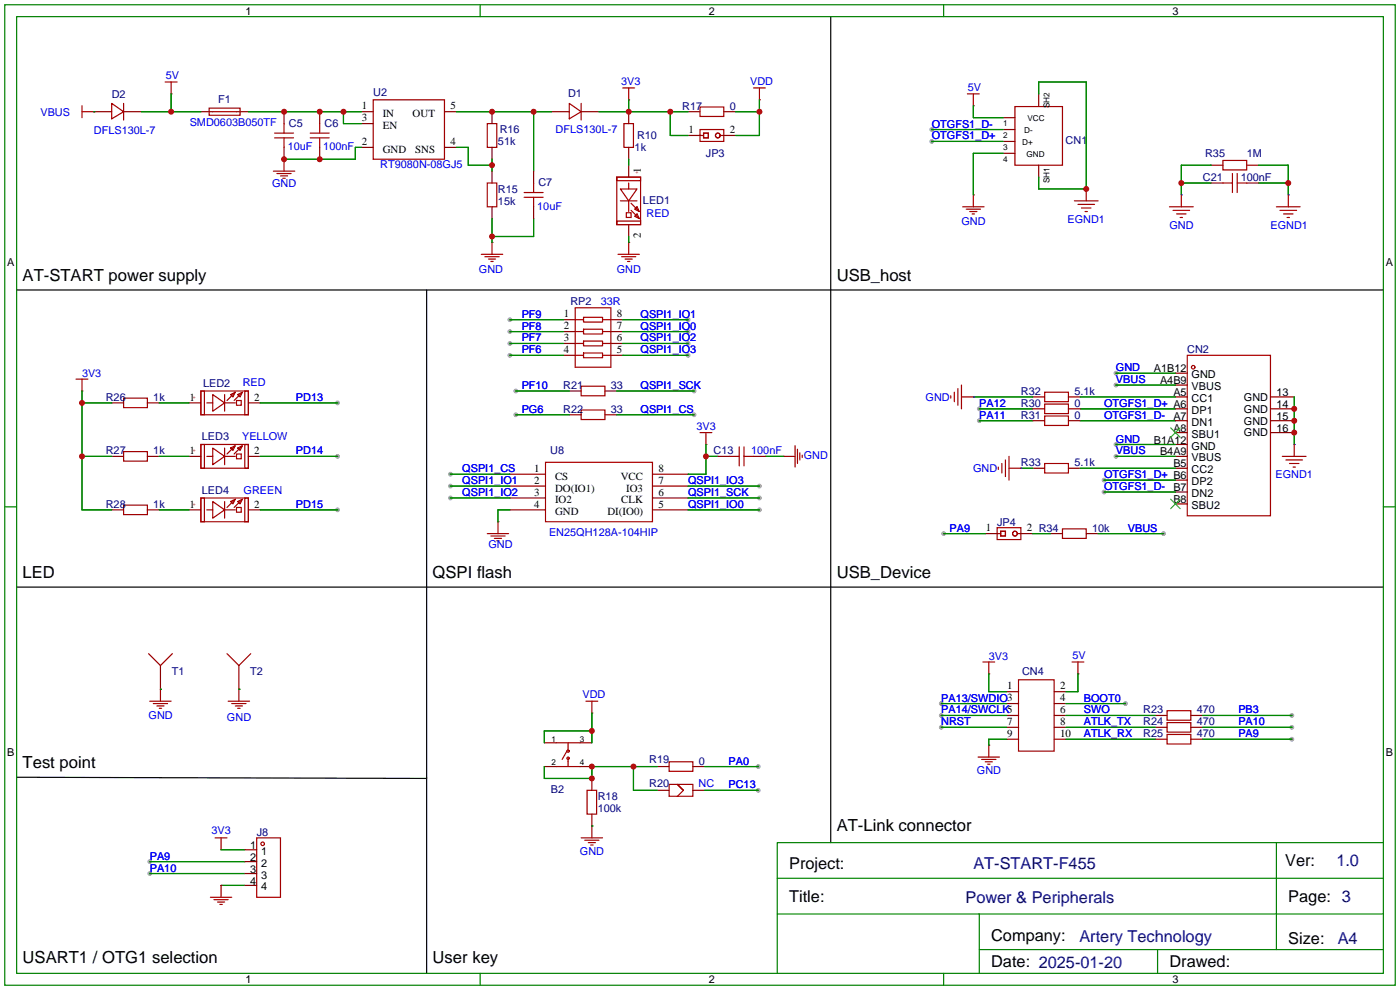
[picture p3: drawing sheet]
<svg xmlns="http://www.w3.org/2000/svg" width="299mm" height="212mm" viewBox="0 0 299 212" stroke-linecap="round" stroke-linejoin="round" font-family="sans-serif">
<g fill="#999">
<circle cx="162.1" cy="168.9" r=".51"/>
<circle cx="162.1" cy="163.8" r=".51"/>
<circle cx="96.3" cy="101.3" r=".51"/>
<circle cx="96.3" cy="103.9" r=".51"/>
<circle cx="96.3" cy="106.4" r=".51"/>
<circle cx="162.3" cy="109" r=".51"/>
<circle cx="162.3" cy="106.4" r=".51"/>
<circle cx="162.3" cy="103.9" r=".51"/>
<circle cx="109" cy="68.3" r=".51"/>
<circle cx="109" cy="70.9" r=".51"/>
<circle cx="147.1" cy="68.3" r=".51"/>
<circle cx="147.1" cy="70.9" r=".51"/>
<circle cx="147.1" cy="73.4" r=".51"/>
<circle cx="147.1" cy="75.9" r=".51"/>
<circle cx="109" cy="73.4" r=".51"/>
<circle cx="109" cy="75.9" r=".51"/>
<circle cx="110.2" cy="83.6" r=".51"/>
<circle cx="110.2" cy="88.6" r=".51"/>
<circle cx="148.3" cy="83.6" r=".51"/>
<circle cx="148.3" cy="88.6" r=".51"/>
<circle cx="240.5" cy="150.4" r=".51"/>
<circle cx="201.2" cy="150.4" r=".51"/>
<circle cx="201.2" cy="152.9" r=".51"/>
<circle cx="201.2" cy="155.4" r=".51"/>
<circle cx="276.1" cy="152.9" r=".51"/>
<circle cx="72.1" cy="86.1" r=".51"/>
<circle cx="72.1" cy="97.5" r=".51"/>
<circle cx="72.1" cy="109" r=".51"/>
<circle cx="199.1" cy="27.7" r=".51"/>
<circle cx="199.1" cy="30.2" r=".51"/>
<circle cx="209.3" cy="87.4" r=".51"/>
<circle cx="209.3" cy="89.9" r=".51"/>
<circle cx="236" cy="105.2" r=".51"/>
<circle cx="236" cy="102.6" r=".51"/>
<circle cx="238.5" cy="97.5" r=".51"/>
<circle cx="238.5" cy="95" r=".51"/>
<circle cx="238.5" cy="82.3" r=".51"/>
<circle cx="238.5" cy="79.8" r=".51"/>
<circle cx="248.7" cy="114" r=".51"/>
<circle cx="201.7" cy="114" r=".51"/>
<circle cx="276.1" cy="155.4" r=".51"/>
<circle cx="276.1" cy="158" r=".51"/>
<circle cx="32" cy="184.2" r=".51"/>
<circle cx="32" cy="186.7" r=".51"/>
</g>
<g fill="none" stroke="#a10000" stroke-width=".25">
<path d="M35.3 17.5h2.5M36.6 17.5v2.6M133.1 18.8h2.5M134.4 18.8v2.5M161 18.8h2.6M162.3 18.8v2.5M17.5 23.9h2.6M17.5 22.6v2.5M23.9 22.1l2.5 1.8-2.5 1.5zM26.4 22.1v3.6M44.7 23.1h6.6v1.5h-6.6zM45.5 23.9h5"/>
<path d="M58.4 36.6h4.6M58.7 28.4h4M58.7 29.5h4M59.2 37.1h3M59.9 37.6h1.6M60.5 38.1h.5M60.7 26.4v2M60.7 29.5v2M60.7 34v2.6M66.3 28.4h4.1M66.3 29.5h4.1M68.3 26.4v2"/>
<path d="M68.3 29.5v2M79.8 21.3h15.2v12.7h-15.2zM104.1 26.4h2.1v5.1h-2.1zM104.1 39.1h2.1v5.1h-2.1zM114 39.1v2M121.7 22.1l2.5 1.8-2.5 1.5zM124.2 22.1v3.6M131.8 37.8h5.1v10.2h-5.1zM131.8 37.8h5.1v.8h-5.1zM133.3 26.4h2.1v5.1h-2.1zM134.4 39.1v1.3M149.6 22.9h5.1v2h-5.1z"/>
<path d="M149.6 27.7h5.1v2.5h-5.1zM149.6 29h.8M150.4 28.4h1v1.1h-1zM153.9 29h.8M206.8 20.1h2.5M208 20.1v2.5M216.9 22.8h10.2v12.5h-10.2zM261.4 34.3h5v2h-5zM261.4 39.1h2M263.4 37.1v4M264.4 37.1v4M264.4 39.1h2"/>
<path d="M102.9 54.4h4.5M103.6 54.9h3.1M104.4 55.4h1.5M104.9 55.9h.5M105.2 51.8v2.6M112 41.1h4.1M112 42.2h4.1M114 42.2v2M131.8 47.2h5.1v.8h-5.1zM132.1 54.4h4.6M132.6 40.4h3.5l-1.7 2.5zM132.6 42.9h3.5"/>
<path d="M132.8 54.9h3.1M133.6 55.4h1.5M133.9 45.5h1v1h-1zM134.1 55.9h.5M134.4 42.9v2.3M134.4 51.8v2.6M134.9 43.4l1.5 1.6M134.9 45l1.5 1.5M136.1 45.7l.6 1-1.1-.5zM136.1 44.2l.6 1-1.1-.5zM205.7 44.2h4.6M206.5 44.7h3"/>
<path d="M207.3 45.2h1.5M207.8 45.7h.5M208 41.7v2.5M229.6 42.9h5.1M230.4 43.7h3.5M231.1 44.4h2.1M231.9 45.2h.5M232.2 40.4v2.5M249.9 44.2h5.1M250.7 45h3.6M251.5 45.7h2M252.2 46.5h.5"/>
<path d="M252.5 41.7v2.5M272.8 44.2h5.1M273.6 45h3.5M274.3 45.7h2.1M275.1 46.5h.5M275.3 41.7v2.5M122.9 65.8h7.7v12.7h-7.7zM122.9 68.3h1.8M122.9 70.9h1.8M122.9 73.4h1.8M122.9 75.9h1.8M124.7 67.8h4.1v1h-4.1z"/>
<path d="M124.7 70.4h4.1v1h-4.1zM124.7 72.9h4.1v1h-4.1zM124.7 75.4h4.1v1.1h-4.1zM128.8 68.3h1.8M128.8 70.9h1.8M128.8 73.4h1.8M128.8 75.9h1.8M253.7 75.9h17.8v34.3h-17.8zM16.3 81h2.5M17.5 81v2.6M26.4 85.1h5.1v2h-5.1zM26.4 96.5h5.1v2.1h-5.1z"/>
<path d="M42.9 83.6h10.2v5h-10.2zM42.9 83.6h.8v5h-.8zM42.9 95h10.2v5.1h-10.2zM42.9 95h.8v5.1h-.8zM44.2 97.5h1.3M44.2 86.1h1.3M45.5 84.3l2.5 1.8-2.5 1.8zM45.5 95.8l2.5 1.7-2.5 1.8zM48 97.5h2.3M48 84.3v3.6M48 95.8v3.5M48 86.1h2.3"/>
<path d="M49.3 84.3l1-.5-.5 1zM49.3 95.8l1-.6-.5 1.1zM50 84.1l-1.5 1.5M50 95.5l-1.5 1.5M50.5 85.6h1.1v1h-1.1zM50.5 97h1.1v1h-1.1zM50.8 84.3l1-.5-.5 1zM50.8 95.8l1-.6-.5 1.1zM51.6 84.1l-1.6 1.5M51.6 95.5l-1.6 1.5M52.3 83.6h.8v5h-.8zM52.3 95h.8v5.1h-.8z"/>
<path d="M116.6 98.8h22.8v12.7h-22.8zM124.2 82.5h5.1v2.1h-5.1zM124.2 87.6h5.1v2.1h-5.1zM149.6 92.5h2.5M150.9 92.5v2.5M156 97.5h2M158 95.5v4.1M159 97.5h2M159 95.5v4.1M167.4 97.5h2.5M169.9 95.2v4.6M170.4 96v3.1"/>
<path d="M170.9 96.8v1.5M171.4 97.3v.5M203.2 84.6v.5M204 83.8v2.1M204.7 83.1v3.5M205.5 84.8h2.5M205.5 82.3v5.1M213.4 99.8v.5M214.1 99.1v2M214.9 98.3v3.6M215.6 97.5v5.1M223.3 86.4h5v2h-5z"/>
<path d="M223.3 88.9h5v2h-5zM223.3 99.1h5v2h-5zM223.3 83.8h5v2.1h-5zM274.1 97.5h5M274.8 98.3h3.6M275.6 99.1h2M276.4 99.8h.5M276.6 95v2.5M26.4 107.9h5.1v2.1h-5.1zM42.9 106.4h10.2v5.1h-10.2zM42.9 106.4h.8v5.1h-.8zM44.2 109h1.3"/>
<path d="M45.5 107.2l2.5 1.8-2.5 1.7zM48 107.2v3.5M48 109h2.3M49.3 107.2l1-.5-.5 1zM50 106.9l-1.5 1.6M50.5 108.5h1.1v1h-1.1zM50.8 107.2l1-.5-.5 1zM51.6 106.9l-1.6 1.6M52.3 106.4h.8v5.1h-.8zM104.1 114h4.6M104.9 114.6h3M105.7 115.1h1.5"/>
<path d="M106.2 115.6h.5M106.4 111.5v2.5M213.1 112.8h5.1v2.5h-5.1zM213.1 114h.8M213.9 113.5h1v1.1h-1zM215.6 100.1h2.6M217.4 114h.8M227.1 113h5.1v2.1h-5.1zM31.7 139.7l2.6 2.5 2.5-2.5M48.5 139.7l2.6 2.5 2.5-2.5M32 149.9h4.6M32.8 150.4h3"/>
<path d="M33.5 150.9h1.6M34 151.4h.5M34.3 147.3v2.6M48.8 149.9h4.5M49.5 150.4h3.1M50.3 150.9h1.5M50.8 151.4h.5M51.1 147.3v2.6M118.9 158.8h5.1M121.4 158.8v1.7M125.2 149.9h2.6M126.5 149.9v2.5"/>
<path d="M210.1 141.5h2.5M211.3 141.5v2.5M211.3 159.3v2.5M217.7 145.3h7.6v15.2h-7.6zM229.1 141.5h2.5M230.4 141.5v2.5M249.4 151.9h5.1v2h-5.1zM249.4 154.4h5.1v2.1h-5.1zM249.4 157h5.1v2h-5.1zM46 179.1h2.5M47.2 179.1v2.5M54.9 179.1h5v12.7h-5z"/>
<path d="M118.9 163.8h5.1M121.2 160.5l-1.1 1.8M121.4 162.1v1.7M124.2 179.1h4.6M125 179.6h3M125.5 168.9h2v5.1h-2zM126.5 176.5v2.6M143 167.6h5.1v2.6h-5.1zM143 162.8h5.1v2h-5.1zM146 168.9l-1.2-1.3 1.2 1.3M146 168.9l-1.2 1.3M209 161.8h4.6"/>
<path d="M209.8 162.3h3.1M210.6 162.8h1.5M211.1 163.3h.5M45 191.8h4.5M45.7 192.3h3.1M46.5 192.8h1.5M47 193.3h.5M47.2 189.2v2.6M125.7 180.1h1.6M126.2 180.6h.5"/>
<circle cx="153.4" cy="29" r=".51"/>
<circle cx="255" cy="78.5" r=".38"/>
<circle cx="216.9" cy="114" r=".51"/>
<circle cx="121.4" cy="160.5" r=".25"/>
<circle cx="121.4" cy="162.1" r=".25"/>
<circle cx="56.1" cy="180.3" r=".38"/>
</g>
<g fill="none" stroke="#870000" stroke-width=".25">
<path d="M20.1 23.9h.1M20.1 23.9h3.8M26.4 23.9h3.8M36.6 20.1h.1M42.9 23.9h2.6M50.5 23.9h2.6M60.7 34h.1M60.7 23.9v2.5M60.7 31.5v2.5M68.3 23.9v2.5M68.3 31.5v2.5M77.2 23.9h2.6"/>
<path d="M77.2 31.5h2.6M77.2 26.4h2.6M95 23.9h2.5M95 31.5h2.5M105.2 23.9v2.5M105.2 31.5v2.5M105.2 36.6v2.5M114 36.6v2.5M117.9 23.9h3.8M124.2 23.9h3.8M134.4 21.3h.1M134.4 23.9v2.5"/>
<path d="M134.4 31.5v2.5M134.4 35.3v2.5M147.1 23.9h2.5M147.1 29h2.5M154.7 23.9h2.5M154.7 29h2.5M162.3 21.3h.1M208 22.6h.1M214.4 25.1h2.5M214.4 27.7h2.5M214.4 30.2h2.5M214.4 32.8h2.5"/>
<path d="M222 20.1v2.5M222 35.3v2.5M258.8 35.3h2.6M258.8 39.1h2.6M266.4 35.3h2.6M266.4 39.1h2.6M105.2 51.8h.1M105.2 44.2v2.5M114 44.2v2.5M134.4 51.8h.1M134.4 48v2.5M208 41.7h.1"/>
<path d="M120.4 68.3h2.5M120.4 70.9h2.5M120.4 73.4h2.5M120.4 75.9h2.5M130.6 68.3h2.5M130.6 70.9h2.5M130.6 73.4h2.5M130.6 75.9h2.5M251.2 79.8h2.5M17.5 83.6h.1M23.9 86.1h2.5M23.9 97.5h2.5"/>
<path d="M31.5 86.1h2.5M31.5 97.5h2.5M40.4 86.1h2.5M40.4 97.5h2.5M53.1 86.1h2.5M53.1 97.5h2.5M121.7 83.6h2.5M121.7 88.6h2.5M129.3 83.6h2.5M129.3 88.6h2.5M150.9 95h.1M153.4 97.5h2.6"/>
<path d="M161 97.5h2.6M167.4 97.5h.1M220.7 89.9h2.6M220.7 87.4h2.6M220.7 84.8h2.6M228.3 89.9h2.6M228.3 87.4h2.6M228.3 84.8h2.6M251.2 97.5h2.5M251.2 92.5h2.5M251.2 89.9h2.5M251.2 87.4h2.5"/>
<path d="M251.2 84.8h2.5M251.2 95h2.5M251.2 82.3h2.5M271.5 92.5h5.1M271.5 89.9h5.1M271.5 87.4h5.1M271.5 84.8h5.1M23.9 109h2.5M31.5 109h2.5M40.4 109h2.5M53.1 109h2.5M106.4 111.5h.1"/>
<path d="M109 101.3h7.6M109 103.9h7.6M109 106.4h7.6M109 109h7.6M139.4 101.3h7.7M139.4 103.9h7.7M139.4 106.4h7.7M139.4 109h7.7M210.6 114h2.5M218.2 114h2.5M220.7 100.1h2.6M224.5 114h2.6"/>
<path d="M228.3 100.1h2.6M232.2 114h2.5M251.2 107.7h2.5M251.2 105.2h2.5M251.2 102.6h2.5M251.2 100.1h2.5M34.3 147.3h.1M34.3 142.2v5.1M51.1 147.3h.1M51.1 142.2v5.1M116.3 158.8h2.6M124 158.8h2.5"/>
<path d="M126.5 152.4h.1M211.3 144h.1M211.3 159.3h.1M215.1 147.8h2.6M215.1 150.4h2.6M215.1 152.9h2.6M215.1 155.4h2.6M215.1 158h2.6M225.3 147.8h2.5M225.3 150.4h2.5M225.3 152.9h2.5M225.3 155.4h2.5"/>
<path d="M225.3 158h2.5M230.4 144h.1M246.9 152.9h2.5M246.9 155.4h2.5M246.9 158h2.5M254.5 152.9h2.5M254.5 155.4h2.5M254.5 158h2.5M116.3 163.8h2.6M124 163.8h2.5M126.5 176.5h.1M126.5 166.4v2.5"/>
<path d="M126.5 174v2.5M140.5 163.8h2.5M140.5 168.9h2.5M148.1 163.8h2.5M148.1 168.9h2.5M47.2 189.2h.1M47.2 181.6h.1M52.3 181.6h2.6M52.3 184.2h2.6M52.3 186.7h2.6M52.3 189.2h2.6"/>
</g>
<path d="M177.5 3.6v176.5M3.6 62h292.1M91.2 62v146M3.6 125.5h292.1M3.6 166.1l87.6 .3" fill="none" stroke="#000" stroke-width=".25"/>
<g fill="none" stroke="#008700" stroke-width=".25">
<path d="M20.1 23.9h.1M30.2 23.9h12.7M36.6 20.1v3.8M53.1 23.9h24.1M73.4 23.9v2.5h3.8M77.2 31.5h-1.3v2.5h-15.2M97.5 23.9h20.4M97.5 31.5h2.6v3.8h5.1M105.2 34v2.6M114 23.9v12.7M128 23.9h19.1M134.4 21.3v2.6"/>
<path d="M134.4 34v1.3M143.3 23.9v5.1h3.8M157.2 23.9h5.1M162.3 21.3v7.7h-5.1M199.1 27.7h15.3M199.1 30.2h15.3M208 22.6v2.5h6.4M214.4 32.8h-6.4v8.9M222 20.1v-2.6h10.2v22.9h-10.2v-2.6M252.5 39.1h6.3M258.8 35.3h-6.3v6.4M269 35.3h6.3v6.4"/>
<path d="M269 39.1h6.3M105.2 46.7v5.1M114 46.7v3.8h-8.8M134.4 50.5v1.3M109 68.3h11.4M109 70.9h11.4M109 73.4h11.4M109 75.9h11.4M133.1 68.3h14M133.1 70.9h14M133.1 73.4h14M133.1 75.9h14"/>
<path d="M238.5 79.8h12.7M17.5 83.6v25.4h6.4M17.5 97.5h6.4M17.5 86.1h6.4M34 97.5h6.4M34 86.1h6.4M55.6 97.5h16.5M55.6 86.1h16.5M110.2 83.6h11.5M110.2 88.6h11.5M131.8 83.6h16.5M131.8 88.6h16.5"/>
<path d="M150.9 95v6.3h-3.8M150.9 97.5h2.5M163.6 97.5h3.8M208 84.8h12.7M209.3 87.4h11.4M209.3 89.9h11.4M230.9 87.4h20.3M230.9 89.9h20.3M230.9 84.8h20.3M238.5 97.5h12.7M238.5 95h12.7M238.5 82.3h12.7"/>
<path d="M276.6 84.8v10.2M34 109h6.4M55.6 109h16.5M96.3 101.3h12.7M96.3 103.9h12.7M96.3 106.4h12.7M109 109h-2.6v2.5M147.1 103.9h15.2M147.1 106.4h15.2M147.1 109h15.2M201.7 114h8.9M218.2 100.1h2.5"/>
<path d="M220.7 114h3.8M230.9 100.1h20.3M234.7 114h14M236 105.2h15.2M236 102.6h15.2M34.3 147.3h.1M51.1 147.3h.1M126.5 156.2h-10.2v2.6M126.5 152.4v6.4M201.2 150.4h13.9M201.2 152.9h13.9M201.2 155.4h13.9"/>
<path d="M211.3 144v3.8h3.8M215.1 158h-3.8v1.3M227.8 150.4h12.7M227.8 152.9h19.1M227.8 155.4h19.1M227.8 158h19.1M230.4 144v3.8h-2.6M257 152.9h19.1M257 155.4h19.1M257 158h19.1M116.3 163.8v2.6h10.2v-2.6h14M126.5 176.5h.1"/>
<path d="M135.4 163.8v5.1h5.1M150.6 168.9h11.5M150.6 163.8h11.5M32 184.2h20.3M32 186.7h20.3M47.2 181.6h5.1M47.2 189.2h5.1"/>
</g>
<g fill="none" stroke="#008000" stroke-width=".25">
<path d="M1 1h297.2v209.6h-297.2zM3.6 3.6h292.1v204.4h-292.1zM102.6 1v2.6M201.7 1v2.6M1 108.3h2.6M295.7 108.3h2.5M209.3 195.3v12.7M272.8 180.1v22.8M295.7 195.3h-129.6v12.7M295.7 187.7h-129.6v7.6M295.7 180.1h-129.6v7.6M102.6 208v2.6"/>
<path d="M201.7 208v2.6M209.3 202.9h86.4M247.4 202.9v5.1"/>
</g>
<path d="M250.2 91.4l2 2.1M252.2 91.4l-2 2.1M250.2 106.7l2 2M252.2 106.7l-2 2" fill="none" stroke="#3c3" stroke-width=".25"/>
<path d="M232.2 40.4h.1M252.5 41.7h.1M275.3 41.7h.1M208 84.8h.1M276.6 95h.1M218.2 100.1h.1" fill="none" stroke="#00f" stroke-width=".25"/>
<g fill="#c00">
<circle cx="36.6" cy="23.9" r=".63"/>
<circle cx="60.7" cy="23.9" r=".63"/>
<circle cx="68.3" cy="23.9" r=".63"/>
<circle cx="73.4" cy="23.9" r=".63"/>
<circle cx="68.3" cy="34" r=".63"/>
<circle cx="60.7" cy="34" r=".63"/>
<circle cx="105.2" cy="35.3" r=".63"/>
<circle cx="114" cy="23.9" r=".63"/>
<circle cx="105.2" cy="23.9" r=".63"/>
<circle cx="134.4" cy="23.9" r=".63"/>
<circle cx="143.3" cy="23.9" r=".63"/>
<circle cx="105.2" cy="50.5" r=".63"/>
<circle cx="162.3" cy="23.9" r=".63"/>
<circle cx="126.5" cy="156.2" r=".63"/>
<circle cx="135.4" cy="163.8" r=".63"/>
<circle cx="126.5" cy="163.8" r=".63"/>
<circle cx="126.5" cy="166.4" r=".63"/>
<circle cx="150.9" cy="97.5" r=".63"/>
<circle cx="17.5" cy="86.1" r=".63"/>
<circle cx="17.5" cy="97.5" r=".63"/>
<circle cx="276.6" cy="87.4" r=".63"/>
<circle cx="276.6" cy="89.9" r=".63"/>
<circle cx="276.6" cy="92.5" r=".63"/>
<circle cx="232.2" cy="40.4" r=".63"/>
<circle cx="252.5" cy="39.1" r=".63"/>
<circle cx="275.3" cy="39.1" r=".63"/>
</g>
<g font-size="3.6">
<text x="4.8" y="60.1">AT-START power supply</text>
<text x="178.8" y="60.1">USB_host</text>
<text x="4.8" y="123.6">LED</text>
<text x="92.5" y="123.6">QSPI flash</text>
<text x="178.8" y="123.6">USB_Device</text>
<text x="4.8" y="164.2">Test point</text>
<text x="178.8" y="177.7">AT-Link connector</text>
<text x="4.8" y="205.9">USART1 / OTG1 selection</text>
<text x="92.5" y="205.9">User key</text>
</g>
<g font-size="3.5">
<text x="168.7" y="185.8">Project:</text>
<text x="274.7" y="185.2">Ver:</text>
<text x="168.7" y="192.8">Title:</text>
<text x="275.3" y="192.8">Page: 3</text>
<text x="211.8" y="201">Company:</text>
<text x="275.3" y="201.7">Size:</text>
<text x="211.8" y="206.8">Date: 2025-01-20</text>
<text x="249.9" y="206.8">Drawed:</text>
</g>
<g font-size="3.5" fill="#000080">
<text x="208" y="185.8">AT-START-F455</text>
<text x="285.6" y="185.2">1.0</text>
<text x="206.3" y="193">Power &amp; Peripherals</text>
<text x="230.7" y="201.4">Artery Technology</text>
<text x="285.9" y="201.7">A4</text>
</g>
<g font-size="2.3">
<text x="52.4" y="3.1">1</text>
<text x="151.5" y="3.1">2</text>
<text x="250.6" y="3.1">3</text>
<text x="77.3" y="23.4">1</text>
<text x="96.3" y="23.4">5</text>
<text x="77.3" y="25.9">3</text>
<text x="81.8" y="25.1">IN</text>
<text x="81.8" y="27.6">EN</text>
<text x="88.2" y="25.1">OUT</text>
<text x="147.2" y="28.5">1</text>
<text x="156" y="28.5">2</text>
<text x="77.3" y="31">2</text>
<text x="81.8" y="32.7">GND</text>
<text x="88.7" y="32.7">SNS</text>
<text x="96.3" y="31">4</text>
<text x="137" y="37" transform="rotate(-90 137 37)">1</text>
<text x="137" y="50.9" transform="rotate(-90 137 50.9)">2</text>
<text x="1.5" y="56.8">A</text>
<text x="296.1" y="56.8">A</text>
<text x="120.5" y="67.8">1</text>
<text x="120.5" y="70.4">2</text>
<text x="131.8" y="67.8">8</text>
<text x="131.8" y="70.4">7</text>
<text x="120.5" y="72.9">3</text>
<text x="120.5" y="75.5">4</text>
<text x="131.8" y="72.9">6</text>
<text x="131.8" y="75.5">5</text>
<text x="246.6" y="79.6">A1B12</text>
<text x="247.9" y="82.1">A4B9</text>
<text x="254.7" y="83.4">VBUS</text>
<text x="254.7" y="80.8">GND</text>
<text x="40.5" y="85.6">1</text>
<text x="54.4" y="85.6">2</text>
<text x="250.8" y="89.7">A7</text>
<text x="250.8" y="84.6">A5</text>
<text x="254.7" y="88.5">DP1</text>
<text x="254.7" y="85.9">CC1</text>
<text x="265.8" y="88.2">GND</text>
<text x="265.8" y="85.7">GND</text>
<text x="272.8" y="89.7">15</text>
<text x="272.8" y="87.2">14</text>
<text x="272.8" y="84.6">13</text>
<text x="246.6" y="94.8">B1A12</text>
<text x="250.8" y="92.3">A8</text>
<text x="254.7" y="93.5">SBU1</text>
<text x="254.7" y="91">DN1</text>
<text x="265.8" y="93.3">GND</text>
<text x="265.8" y="90.7">GND</text>
<text x="272.8" y="92.3">16</text>
<text x="40.5" y="97.1">1</text>
<text x="54.4" y="97.1">2</text>
<text x="114.2" y="100.9">1</text>
<text x="140.7" y="100.9">8</text>
<text x="247.9" y="97.3">B4A9</text>
<text x="250.8" y="99.9">B5</text>
<text x="254.7" y="101.2">CC2</text>
<text x="254.7" y="98.6">VBUS</text>
<text x="254.7" y="96.1">GND</text>
<text x="114.2" y="103.4">2</text>
<text x="114.2" y="105.9">3</text>
<text x="118.6" y="102.5">CS</text>
<text x="118.6" y="105.1">DO(IO1)</text>
<text x="118.6" y="107.6">IO2</text>
<text x="132.7" y="102.5">VCC</text>
<text x="132.8" y="107.6">CLK</text>
<text x="133.8" y="105.1">IO3</text>
<text x="140.7" y="105.9">6</text>
<text x="140.7" y="103.4">7</text>
<text x="250.8" y="107.5">B8</text>
<text x="250.8" y="105">B7</text>
<text x="254.7" y="106.2">DN2</text>
<text x="254.7" y="103.7">DP2</text>
<text x="40.5" y="108.5">1</text>
<text x="54.4" y="108.5">2</text>
<text x="114.2" y="108.5">4</text>
<text x="118.6" y="110.1">GND</text>
<text x="129.8" y="110.1">DI(IO0)</text>
<text x="140.7" y="108.5">5</text>
<text x="210.7" y="113.6">1</text>
<text x="219.5" y="113.6">2 R34</text>
<text x="254.7" y="108.8">SBU2</text>
<text x="215.2" y="147.4">1</text>
<text x="226.6" y="147.4">2</text>
<text x="226.6" y="149.9">4</text>
<text x="215.2" y="155">7</text>
<text x="226.6" y="152.4">6</text>
<text x="226.6" y="155">8</text>
<text x="1.5" y="161.6">B</text>
<text x="215.2" y="157.5">9</text>
<text x="226.6" y="157.5">10</text>
<text x="296.1" y="161.6">B</text>
<text x="53.4" y="181.4">1</text>
<text x="53.4" y="184">2</text>
<text x="55.8" y="182.7">1</text>
<text x="55.8" y="185.2">2</text>
<text x="53.4" y="186.5">3</text>
<text x="53.4" y="189">4</text>
<text x="55.8" y="187.8">3</text>
<text x="55.8" y="190.3">4</text>
<text x="52.4" y="210.1">1</text>
<text x="151.5" y="210.1">2</text>
<text x="250.6" y="210.1">3</text>
</g>
<g font-size="2.3" fill="#00f">
<text x="35.4" y="16.9">5V</text>
<text x="132.8" y="18.1">3V3</text>
<text x="160.3" y="18.1">VDD</text>
<text x="206.9" y="19.4">5V</text>
<text x="8.6" y="24.7">VBUS</text>
<text x="20.1" y="28.5">DFLS130L-7</text>
<text x="40.5" y="27">SMD0603B050TF</text>
<text x="118.8" y="28.3">DFLS130L-7</text>
<text x="199.1" y="27.3">OTGFS1_D-</text>
<text x="199.1" y="29.8">OTGFS1_D+</text>
<text x="61.5" y="32.1">10uF</text>
<text x="69.1" y="32.1">100nF</text>
<text x="81.3" y="35.9">RT9080N-08GJ5</text>
<text x="58.2" y="40">GND</text>
<text x="114.8" y="44.8">10uF</text>
<text x="138.2" y="46.3">RED</text>
<text x="228.1" y="47.6">EGND1</text>
<text x="205.5" y="48.1">GND</text>
<text x="249.9" y="48.9">GND</text>
<text x="271.5" y="48.9">EGND1</text>
<text x="102.4" y="58.3">GND</text>
<text x="131.8" y="58.3">GND</text>
<text x="128.4" y="65.2">33R</text>
<text x="111.5" y="67.9">PF9</text>
<text x="111.5" y="70.4">PF8</text>
<text x="136.9" y="67.9">QSPI1_IO1</text>
<text x="136.9" y="70.4">QSPI1_IO0</text>
<text x="111.5" y="73">PF7</text>
<text x="111.5" y="75.5">PF6</text>
<text x="136.9" y="73">QSPI1_IO2</text>
<text x="136.9" y="75.5">QSPI1_IO3</text>
<text x="17.5" y="80.5">3V3</text>
<text x="51.9" y="82.5">RED</text>
<text x="111.5" y="83.1">PF10</text>
<text x="136.9" y="83.1">QSPI1_SCK</text>
<text x="238.5" y="81.9">VBUS</text>
<text x="238.5" y="79.3">GND</text>
<text x="63.2" y="85.7">PD13</text>
<text x="111.5" y="88.2">PG6</text>
<text x="136.9" y="88.2">QSPI1_CS</text>
<text x="197.8" y="85.7">GND</text>
<text x="209.3" y="87">PA12</text>
<text x="209.3" y="89.5">PA11</text>
<text x="236" y="87">OTGFS1_D+ A6</text>
<text x="236" y="89.5">OTGFS1_D-</text>
<text x="51.7" y="94.1">YELLOW</text>
<text x="148.8" y="91.9">3V3</text>
<text x="238.5" y="94.6">GND</text>
<text x="63.2" y="97.1">PD14</text>
<text x="98.8" y="100.9">QSPI1_CS</text>
<text x="160.5" y="96.9">100nF</text>
<text x="171.8" y="98.1">GND</text>
<text x="208" y="100.9">GND</text>
<text x="238.5" y="97.1">VBUS</text>
<text x="52.1" y="105.5">GREEN</text>
<text x="98.8" y="103.5">QSPI1_IO1</text>
<text x="98.8" y="106">QSPI1_IO2</text>
<text x="147.1" y="106">QSPI1_SCK</text>
<text x="147.1" y="103.5">QSPI1_IO3</text>
<text x="236" y="104.7">OTGFS1_D-</text>
<text x="236" y="102.2">OTGFS1_D+ B6</text>
<text x="272.6" y="102.2">EGND1</text>
<text x="63.2" y="108.5">PD15</text>
<text x="147.1" y="108.5">QSPI1_IO0</text>
<text x="202.9" y="113.6">PA9</text>
<text x="241" y="113.6">VBUS</text>
<text x="104.4" y="117.2">GND</text>
<text x="117.3" y="114.6">EN25QH128A-104HIP</text>
<text x="211.3" y="141">3V3</text>
<text x="229.2" y="140.8">5V</text>
<text x="124.5" y="149.2">VDD</text>
<text x="201.2" y="149.9">PA13/SWDIO3</text>
<text x="231.6" y="149.9">BOOT0</text>
<text x="31.7" y="153.8">GND</text>
<text x="48.5" y="154">GND</text>
<text x="201.2" y="152.5">PA14/SWCLK5</text>
<text x="201.2" y="155">NRST</text>
<text x="231.6" y="152.5">SWO</text>
<text x="231.6" y="155">ATLK_TX</text>
<text x="264.7" y="152.5">PB3</text>
<text x="264.7" y="155">PA10</text>
<text x="231.6" y="157.6">ATLK_RX</text>
<text x="264.7" y="157.6">PA9</text>
<text x="155.7" y="163.4">PA0</text>
<text x="208.8" y="165.4">GND</text>
<text x="149.3" y="168.2">NC</text>
<text x="155.7" y="168.5">PC13</text>
<text x="45.2" y="178.1">3V3</text>
<text x="32" y="183.7">PA9</text>
<text x="124" y="182.7">GND</text>
<text x="32" y="186.3">PA10</text>
</g>
<g font-size="2.3" fill="#000080">
<text x="23.9" y="20.9">D2</text>
<text x="46.6" y="22">F1</text>
<text x="79.8" y="20.4">U2</text>
<text x="121.4" y="20.7">D1</text>
<text x="145.8" y="23.5">R17</text>
<text x="156" y="23.5">0</text>
<text x="61.7" y="27.1">C5</text>
<text x="69.3" y="27.1">C6</text>
<text x="106.8" y="28.3">R16</text>
<text x="136.1" y="29.6">R10</text>
<text x="106.4" y="31.1">51k</text>
<text x="135.6" y="32.3">1k</text>
<text x="150.9" y="33.6">JP3</text>
<text x="227.8" y="30.7">CN1</text>
<text x="257.6" y="33.6">R35</text>
<text x="266.4" y="33.6">1M</text>
<text x="106.4" y="41.2">R15</text>
<text x="115.1" y="39.8">C7</text>
<text x="257.1" y="38.7">C21</text>
<text x="265.2" y="38.7">100nF</text>
<text x="106.4" y="43.8">15k</text>
<text x="137.4" y="43.5">LED1</text>
<text x="121.9" y="65.2">RP2</text>
<text x="253.7" y="75.5">CN2</text>
<text x="43.4" y="82.7">LED2</text>
<text x="120.4" y="83.1">R21</text>
<text x="130.6" y="83.1">33</text>
<text x="22.6" y="85.7">R26</text>
<text x="32.8" y="85.7">1k</text>
<text x="120.4" y="88.2">R22</text>
<text x="130.6" y="88.2">33</text>
<text x="218.2" y="87">R30</text>
<text x="218.2" y="89.5">R31</text>
<text x="218.2" y="84.4">R32</text>
<text x="229.6" y="87">0</text>
<text x="229.6" y="89.5">0</text>
<text x="229.6" y="84.4">5.1k</text>
<text x="43.1" y="94.1">LED3</text>
<text x="22.6" y="97.1">R27</text>
<text x="32.8" y="97.1">1k</text>
<text x="117.6" y="96.9">U8</text>
<text x="152.5" y="96.9">C13</text>
<text x="218.2" y="99.7">R33</text>
<text x="229.6" y="99.7">5.1k</text>
<text x="43.1" y="105.5">LED4</text>
<text x="22.6" y="108.5">R28</text>
<text x="32.8" y="108.5">1k</text>
<text x="213.1" y="112.4">JP4</text>
<text x="233.4" y="113.6">10k</text>
<text x="36.7" y="144.2">T1</text>
<text x="53.5" y="144.2">T2</text>
<text x="218.4" y="144.2">CN4</text>
<text x="244.3" y="152.5">R23</text>
<text x="244.3" y="155">R24</text>
<text x="255.8" y="152.5">470</text>
<text x="255.8" y="155">470</text>
<text x="244.3" y="157.6">R25</text>
<text x="255.8" y="157.6">470</text>
<text x="138.8" y="163.1">R19</text>
<text x="149.4" y="163.4">0</text>
<text x="117.7" y="169.4">B2</text>
<text x="127.8" y="171">R18</text>
<text x="127.8" y="173.6">100k</text>
<text x="138.7" y="168.2">R20</text>
<text x="54.9" y="178.6">J8</text>
</g>
<g font-size="1.7">
<text x="224.3" y="23.1" transform="rotate(-90 224.3 23.1)">SH2</text>
<text x="214.4" y="27">1</text>
<text x="214.4" y="29.5">2</text>
<text x="218.9" y="28.5">D-</text>
<text x="219.6" y="26">VCC</text>
<text x="214.4" y="32.1">3</text>
<text x="214.4" y="34.6">4</text>
<text x="218.4" y="31">D+</text>
<text x="219.4" y="33.6">GND</text>
<text x="224.3" y="39.2" transform="rotate(-90 224.3 39.2)">SH1</text>
<text x="117.9" y="158.5">1</text>
<text x="124" y="158.5">3</text>
<text x="117.9" y="163.6">2</text>
<text x="124" y="163.6">4</text>
</g>
<g font-size="1.2" fill="#a00000">
<text x="136.5" y="37.2" transform="rotate(-90 136.5 37.2)">+</text>
<text x="41.1" y="85.2">+</text>
<text x="41.1" y="96.7">+</text>
<text x="41.1" y="108.1">+</text>
</g>
</svg>
